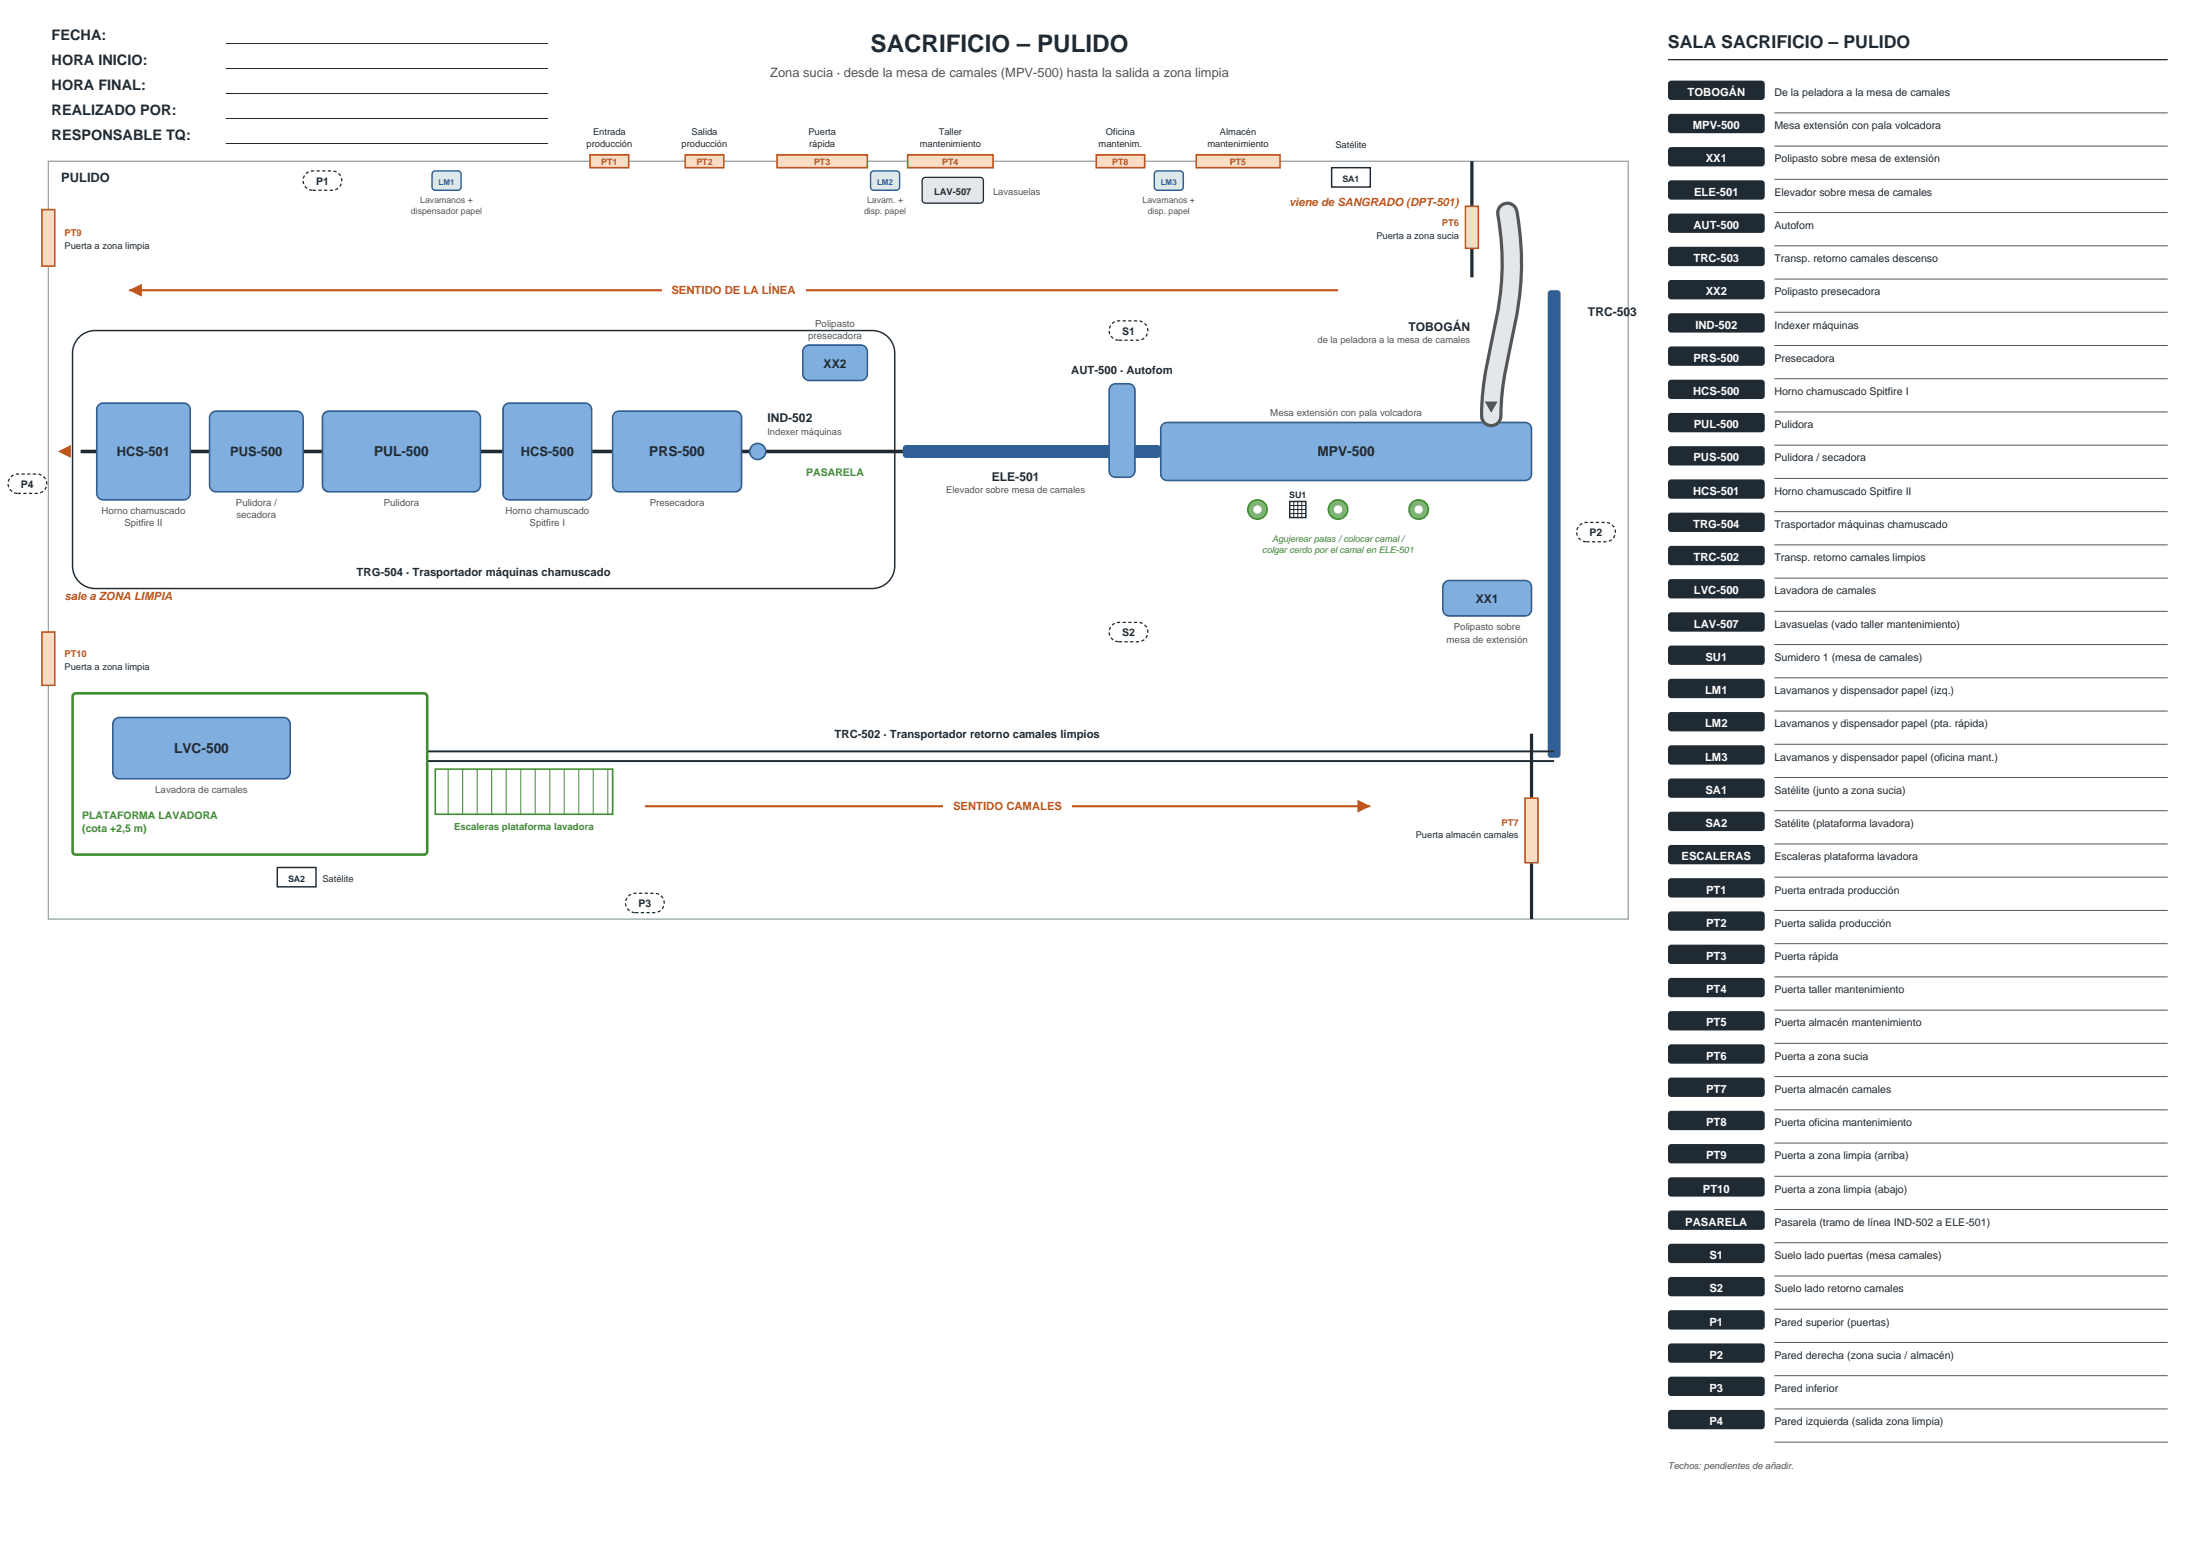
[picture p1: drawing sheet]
<svg xmlns="http://www.w3.org/2000/svg" width="420mm" height="297mm" viewBox="0 0 420 297" stroke-linecap="round" stroke-linejoin="round" font-family="sans-serif">
<path d="M43.1 8.3h61.5M43.1 13.1h61.5M43.1 17.9h61.5M43.1 22.6h61.5M43.1 27.4h61.5" fill="none" stroke="#1f2a33" stroke-width=".19"/>
<path d="M9.2 30.8h301.6v144.6h-301.6z" fill="none" stroke="#9aa3ab" stroke-width=".25"/>
<path d="M15.4 86.2h206.2" fill="none" stroke="#1f2a33" stroke-width=".68" stroke-linecap="butt"/>
<path d="M24.6 55.4h230.9" fill="none" stroke="#c0561e" stroke-width=".4"/>
<path d="M24.6 55.4l2.5-1.2v2.4z" fill="#c0561e"/>
<path d="M126.3 53.6h27.4v3.3h-27.4z" fill-rule="evenodd" fill="#fff"/>
<path d="M295.6 55.6l.5-.2h1.2a.62 .62 0 0 1 .6 .6v88a.62 .62 0 0 1-.6 .7h-1.2a.62 .62 0 0 1-.6-.7v-88z" fill-rule="evenodd" fill="#2f5f94"/>
<path d="M222.1 80.9l.7-.3h68.4a1.23 1.23 0 0 1 1.2 1.3v8.6a1.23 1.23 0 0 1-1.2 1.2h-68.4a1.23 1.23 0 0 1-1.2-1.2v-8.6l.1-.4z" fill-rule="evenodd" fill="#7faedf" stroke="#2f5f94" stroke-width=".31"/>
<circle cx="240.1" cy="97.3" r="1.85" fill="#7bc46a" stroke="#3e8e2e" stroke-width=".31"/>
<circle cx="240.1" cy="97.3" r=".8" fill="#fff"/>
<circle cx="255.5" cy="97.3" r="1.85" fill="#7bc46a" stroke="#3e8e2e" stroke-width=".31"/>
<circle cx="255.5" cy="97.3" r=".8" fill="#fff"/>
<circle cx="270.8" cy="97.3" r="1.85" fill="#7bc46a" stroke="#3e8e2e" stroke-width=".31"/>
<circle cx="270.8" cy="97.3" r=".8" fill="#fff"/>
<path d="M276 111l.7-.2h14.5a1.23 1.23 0 0 1 1.2 1.2v4.3a1.23 1.23 0 0 1-1.2 1.3h-14.5a1.23 1.23 0 0 1-1.2-1.3v-4.3v-.4z" fill-rule="evenodd" fill="#7faedf" stroke="#2f5f94" stroke-width=".31"/>
<path d="M172.5 85.1l.5-.2h48a.62 .62 0 0 1 .6 .7v1.2a.62 .62 0 0 1-.6 .6h-48a.62 .62 0 0 1-.6-.6v-1.2z" fill-rule="evenodd" fill="#2f5f94"/>
<g fill="#7faedf" stroke="#2f5f94" stroke-width=".31">
<path d="M212 73.8l.6-.5 .4-.1h2.4a1.23 1.23 0 0 1 1.3 1.3v15.4a1.23 1.23 0 0 1-1.3 1.2h-2.4a1.23 1.23 0 0 1-1.3-1.2v-15.4z" fill-rule="evenodd"/>
<path d="M153.8 66.1l.7-.2h9.9a1.23 1.23 0 0 1 1.2 1.2v4.3a1.23 1.23 0 0 1-1.2 1.2h-9.9a1.23 1.23 0 0 1-1.2-1.2v-4.3v-.4z" fill-rule="evenodd"/>
<path d="M117.5 78.7l.7-.2h22.1a1.23 1.23 0 0 1 1.3 1.2v12.9a1.23 1.23 0 0 1-1.3 1.3h-22.1a1.23 1.23 0 0 1-1.2-1.3v-12.9v-.4z" fill-rule="evenodd"/>
<path d="M96.5 77.2l.8-.3h14.4a1.23 1.23 0 0 1 1.3 1.3v16a1.23 1.23 0 0 1-1.3 1.2h-14.4a1.23 1.23 0 0 1-1.3-1.2v-16l.1-.4z" fill-rule="evenodd"/>
<path d="M62.1 78.7l.7-.2h27.7a1.23 1.23 0 0 1 1.2 1.2v12.9a1.23 1.23 0 0 1-1.2 1.3h-27.7a1.23 1.23 0 0 1-1.2-1.3v-12.9v-.4z" fill-rule="evenodd"/>
<path d="M40.5 78.7l.7-.2h15.4a1.23 1.23 0 0 1 1.3 1.2v12.9a1.23 1.23 0 0 1-1.3 1.3h-15.4a1.23 1.23 0 0 1-1.2-1.3v-12.9l.1-.4z" fill-rule="evenodd"/>
<path d="M19 77.2l.7-.3h15.4a1.23 1.23 0 0 1 1.2 1.3v16a1.23 1.23 0 0 1-1.2 1.2h-15.4a1.23 1.23 0 0 1-1.2-1.2v-16v-.4z" fill-rule="evenodd"/>
<circle cx="144.7" cy="86.2" r="1.54"/>
</g>
<path d="M15.4 64.1a4.3 4.3 0 0 1 2.8-1h148.3a4.3 4.3 0 0 1 4.3 4.3v40.6a4.3 4.3 0 0 1-4.3 4.3h-148.3a4.3 4.3 0 0 1-4.4-4.3v-40.6a4.3 4.3 0 0 1 1.6-3.3z" fill="none" stroke="#1f2a33" stroke-width=".28"/>
<path d="M11.1 86.2l2.4-1.3v2.5z" fill="#c0561e"/>
<path d="M81.6 143.4h215.1M81.6 145.3h215.1" fill="none" stroke="#1f2a33" stroke-width=".37"/>
<path d="M123.1 153.9h138.5" fill="none" stroke="#c0561e" stroke-width=".4"/>
<path d="M259.1 152.7l2.5 1.2-2.5 1.2z" fill="#c0561e"/>
<path d="M180.1 152h24.5v3.4h-24.5z" fill-rule="evenodd" fill="#fff"/>
<path d="M14 132.5l.5-.2h66.4a.62 .62 0 0 1 .7 .7v29.5a.62 .62 0 0 1-.7 .6h-66.4a.62 .62 0 0 1-.7-.6v-29.5z" fill="none" stroke="#3e8e2e" stroke-width=".49"/>
<path d="M22 137.2l.8-.2h31.4a1.23 1.23 0 0 1 1.2 1.2v9.2a1.23 1.23 0 0 1-1.2 1.3h-31.4a1.23 1.23 0 0 1-1.3-1.3v-9.2l.1-.4z" fill-rule="evenodd" fill="#7faedf" stroke="#2f5f94" stroke-width=".31"/>
<path d="M318.4 11.4h95.4" fill="none" stroke="#1f2a33" stroke-width=".25"/>
<path d="M318.6 15.6l.5-.2h17.2a.62 .62 0 0 1 .6 .6v2.5a.62 .62 0 0 1-.6 .6h-17.2a.62 .62 0 0 1-.7-.6v-2.5z" fill-rule="evenodd" fill="#1f2a33"/>
<path d="M338.7 21.5h75.1" fill="none" stroke="#555" stroke-width=".19"/>
<path d="M318.6 21.9l.5-.2h17.2a.62 .62 0 0 1 .6 .6v2.5a.62 .62 0 0 1-.6 .6h-17.2a.62 .62 0 0 1-.7-.6v-2.5z" fill-rule="evenodd" fill="#1f2a33"/>
<path d="M338.7 27.9h75.1" fill="none" stroke="#555" stroke-width=".19"/>
<path d="M318.6 28.3l.5-.2h17.2a.62 .62 0 0 1 .6 .6v2.5a.62 .62 0 0 1-.6 .6h-17.2a.62 .62 0 0 1-.7-.6v-2.5z" fill-rule="evenodd" fill="#1f2a33"/>
<path d="M338.7 34.2h75.1" fill="none" stroke="#555" stroke-width=".19"/>
<path d="M318.6 34.6l.5-.2h17.2a.62 .62 0 0 1 .6 .6v2.5a.62 .62 0 0 1-.6 .6h-17.2a.62 .62 0 0 1-.7-.6v-2.5z" fill-rule="evenodd" fill="#1f2a33"/>
<path d="M338.7 40.6h75.1" fill="none" stroke="#555" stroke-width=".19"/>
<path d="M318.6 40.9l.5-.1h17.2a.62 .62 0 0 1 .6 .6v2.4a.62 .62 0 0 1-.6 .7h-17.2a.62 .62 0 0 1-.7-.7v-2.4z" fill-rule="evenodd" fill="#1f2a33"/>
<path d="M338.7 46.9h75.1" fill="none" stroke="#555" stroke-width=".19"/>
<path d="M318.6 47.3l.5-.2h17.2a.62 .62 0 0 1 .6 .6v2.5a.62 .62 0 0 1-.6 .6h-17.2a.62 .62 0 0 1-.7-.6v-2.5z" fill-rule="evenodd" fill="#1f2a33"/>
<path d="M338.7 53.3h75.1" fill="none" stroke="#555" stroke-width=".19"/>
<path d="M318.6 53.6l.5-.2h17.2a.62 .62 0 0 1 .6 .7v2.4a.62 .62 0 0 1-.6 .6h-17.2a.62 .62 0 0 1-.7-.6v-2.4z" fill-rule="evenodd" fill="#1f2a33"/>
<path d="M338.7 59.6h75.1" fill="none" stroke="#555" stroke-width=".19"/>
<path d="M318.6 60l.5-.2h17.2a.62 .62 0 0 1 .6 .6v2.5a.62 .62 0 0 1-.6 .6h-17.2a.62 .62 0 0 1-.7-.6v-2.5z" fill-rule="evenodd" fill="#1f2a33"/>
<path d="M338.7 65.9h75.1" fill="none" stroke="#555" stroke-width=".19"/>
<path d="M318.6 66.3l.5-.2h17.2a.62 .62 0 0 1 .6 .6v2.5a.62 .62 0 0 1-.6 .6h-17.2a.62 .62 0 0 1-.7-.6v-2.5z" fill-rule="evenodd" fill="#1f2a33"/>
<path d="M338.7 72.3h75.1" fill="none" stroke="#555" stroke-width=".19"/>
<path d="M318.6 72.7l.5-.2h17.2a.62 .62 0 0 1 .6 .6v2.5a.62 .62 0 0 1-.6 .6h-17.2a.62 .62 0 0 1-.7-.6v-2.5z" fill-rule="evenodd" fill="#1f2a33"/>
<path d="M338.7 78.6h75.1" fill="none" stroke="#555" stroke-width=".19"/>
<path d="M318.6 79l.5-.2h17.2a.62 .62 0 0 1 .6 .6v2.5a.62 .62 0 0 1-.6 .6h-17.2a.62 .62 0 0 1-.7-.6v-2.5z" fill-rule="evenodd" fill="#1f2a33"/>
<path d="M338.7 85h75.1" fill="none" stroke="#555" stroke-width=".19"/>
<path d="M318.6 85.3l.5-.1h17.2a.62 .62 0 0 1 .6 .6v2.4a.62 .62 0 0 1-.6 .7h-17.2a.62 .62 0 0 1-.7-.7v-2.4z" fill-rule="evenodd" fill="#1f2a33"/>
<path d="M338.7 91.3h75.1" fill="none" stroke="#555" stroke-width=".19"/>
<path d="M318.6 91.7l.5-.2h17.2a.62 .62 0 0 1 .6 .6v2.5a.62 .62 0 0 1-.6 .6h-17.2a.62 .62 0 0 1-.7-.6v-2.5z" fill-rule="evenodd" fill="#1f2a33"/>
<path d="M338.7 97.7h75.1" fill="none" stroke="#555" stroke-width=".19"/>
<path d="M318.6 98l.5-.2h17.2a.62 .62 0 0 1 .6 .7v2.4a.62 .62 0 0 1-.6 .6h-17.2a.62 .62 0 0 1-.7-.6v-2.4z" fill-rule="evenodd" fill="#1f2a33"/>
<path d="M338.7 104h75.1" fill="none" stroke="#555" stroke-width=".19"/>
<path d="M318.6 104.4l.5-.2h17.2a.62 .62 0 0 1 .6 .6v2.5a.62 .62 0 0 1-.6 .6h-17.2a.62 .62 0 0 1-.7-.6v-2.5z" fill-rule="evenodd" fill="#1f2a33"/>
<path d="M338.7 110.3h75.1" fill="none" stroke="#555" stroke-width=".19"/>
<path d="M318.6 110.7l.5-.2h17.2a.62 .62 0 0 1 .6 .7v2.4a.62 .62 0 0 1-.6 .6h-17.2a.62 .62 0 0 1-.7-.6v-2.4z" fill-rule="evenodd" fill="#1f2a33"/>
<path d="M338.7 116.7h75.1" fill="none" stroke="#555" stroke-width=".19"/>
<path d="M318.6 117.1l.5-.2h17.2a.62 .62 0 0 1 .6 .6v2.5a.62 .62 0 0 1-.6 .6h-17.2a.62 .62 0 0 1-.7-.6v-2.5z" fill-rule="evenodd" fill="#1f2a33"/>
<path d="M338.7 123h75.1" fill="none" stroke="#555" stroke-width=".19"/>
<path d="M318.6 123.4l.5-.2h17.2a.62 .62 0 0 1 .6 .6v2.5a.62 .62 0 0 1-.6 .6h-17.2a.62 .62 0 0 1-.7-.6v-2.5z" fill-rule="evenodd" fill="#1f2a33"/>
<path d="M338.7 129.4h75.1" fill="none" stroke="#555" stroke-width=".19"/>
<path d="M318.6 129.7l.5-.1h17.2a.62 .62 0 0 1 .6 .6v2.4a.62 .62 0 0 1-.6 .7h-17.2a.62 .62 0 0 1-.7-.7v-2.4z" fill-rule="evenodd" fill="#1f2a33"/>
<path d="M338.7 135.7h75.1" fill="none" stroke="#555" stroke-width=".19"/>
<path d="M318.6 136.1l.5-.2h17.2a.62 .62 0 0 1 .6 .6v2.5a.62 .62 0 0 1-.6 .6h-17.2a.62 .62 0 0 1-.7-.6v-2.5z" fill-rule="evenodd" fill="#1f2a33"/>
<path d="M338.7 142.1h75.1" fill="none" stroke="#555" stroke-width=".19"/>
<path d="M318.6 142.4l.5-.1h17.2a.62 .62 0 0 1 .6 .6v2.4a.62 .62 0 0 1-.6 .6h-17.2a.62 .62 0 0 1-.7-.6v-2.4z" fill-rule="evenodd" fill="#1f2a33"/>
<path d="M338.7 148.4h75.1" fill="none" stroke="#555" stroke-width=".19"/>
<path d="M318.6 148.8l.5-.2h17.2a.62 .62 0 0 1 .6 .6v2.5a.62 .62 0 0 1-.6 .6h-17.2a.62 .62 0 0 1-.7-.6v-2.5z" fill-rule="evenodd" fill="#1f2a33"/>
<path d="M338.7 154.7h75.1" fill="none" stroke="#555" stroke-width=".19"/>
<path d="M318.6 155.1l.5-.2h17.2a.62 .62 0 0 1 .6 .7v2.4a.62 .62 0 0 1-.6 .6h-17.2a.62 .62 0 0 1-.7-.6v-2.4z" fill-rule="evenodd" fill="#1f2a33"/>
<path d="M338.7 161.1h75.1" fill="none" stroke="#555" stroke-width=".19"/>
<path d="M318.6 161.5l.5-.2h17.2a.62 .62 0 0 1 .6 .6v2.5a.62 .62 0 0 1-.6 .6h-17.2a.62 .62 0 0 1-.7-.6v-2.5z" fill-rule="evenodd" fill="#1f2a33"/>
<path d="M338.7 167.4h75.1" fill="none" stroke="#555" stroke-width=".19"/>
<path d="M318.6 167.8l.5-.2h17.2a.62 .62 0 0 1 .6 .6v2.5a.62 .62 0 0 1-.6 .6h-17.2a.62 .62 0 0 1-.7-.6v-2.5z" fill-rule="evenodd" fill="#1f2a33"/>
<path d="M338.7 173.8h75.1" fill="none" stroke="#555" stroke-width=".19"/>
<path d="M318.6 174.1l.5-.1h17.2a.62 .62 0 0 1 .6 .6v2.4a.62 .62 0 0 1-.6 .7h-17.2a.62 .62 0 0 1-.7-.7v-2.4z" fill-rule="evenodd" fill="#1f2a33"/>
<path d="M338.7 180.1h75.1" fill="none" stroke="#555" stroke-width=".19"/>
<path d="M318.6 180.5l.5-.2h17.2a.62 .62 0 0 1 .6 .6v2.5a.62 .62 0 0 1-.6 .6h-17.2a.62 .62 0 0 1-.7-.6v-2.5z" fill-rule="evenodd" fill="#1f2a33"/>
<path d="M338.7 186.5h75.1" fill="none" stroke="#555" stroke-width=".19"/>
<path d="M318.6 186.8l.5-.1h17.2a.62 .62 0 0 1 .6 .6v2.4a.62 .62 0 0 1-.6 .6h-17.2a.62 .62 0 0 1-.7-.6v-2.4z" fill-rule="evenodd" fill="#1f2a33"/>
<path d="M338.7 192.8h75.1" fill="none" stroke="#555" stroke-width=".19"/>
<path d="M318.6 193.2l.5-.2h17.2a.62 .62 0 0 1 .6 .6v2.5a.62 .62 0 0 1-.6 .6h-17.2a.62 .62 0 0 1-.7-.6v-2.5z" fill-rule="evenodd" fill="#1f2a33"/>
<path d="M338.7 199.2h75.1" fill="none" stroke="#555" stroke-width=".19"/>
<path d="M318.6 199.5l.5-.2h17.2a.62 .62 0 0 1 .6 .7v2.4a.62 .62 0 0 1-.6 .6h-17.2a.62 .62 0 0 1-.7-.6v-2.4z" fill-rule="evenodd" fill="#1f2a33"/>
<path d="M338.7 205.5h75.1" fill="none" stroke="#555" stroke-width=".19"/>
<path d="M318.6 205.9l.5-.2h17.2a.62 .62 0 0 1 .6 .6v2.5a.62 .62 0 0 1-.6 .6h-17.2a.62 .62 0 0 1-.7-.6v-2.5z" fill-rule="evenodd" fill="#1f2a33"/>
<path d="M338.7 211.8h75.1" fill="none" stroke="#555" stroke-width=".19"/>
<path d="M318.6 212.2l.5-.2h17.2a.62 .62 0 0 1 .6 .6v2.5a.62 .62 0 0 1-.6 .6h-17.2a.62 .62 0 0 1-.7-.6v-2.5z" fill-rule="evenodd" fill="#1f2a33"/>
<path d="M338.7 218.2h75.1" fill="none" stroke="#555" stroke-width=".19"/>
<path d="M318.6 218.5l.5-.1h17.2a.62 .62 0 0 1 .6 .6v2.4a.62 .62 0 0 1-.6 .7h-17.2a.62 .62 0 0 1-.7-.7v-2.4z" fill-rule="evenodd" fill="#1f2a33"/>
<path d="M338.7 224.5h75.1" fill="none" stroke="#555" stroke-width=".19"/>
<path d="M318.6 224.9l.5-.2h17.2a.62 .62 0 0 1 .6 .6v2.5a.62 .62 0 0 1-.6 .6h-17.2a.62 .62 0 0 1-.7-.6v-2.5z" fill-rule="evenodd" fill="#1f2a33"/>
<path d="M338.7 230.9h75.1" fill="none" stroke="#555" stroke-width=".19"/>
<path d="M318.6 231.2l.5-.1h17.2a.62 .62 0 0 1 .6 .6v2.4a.62 .62 0 0 1-.6 .6h-17.2a.62 .62 0 0 1-.7-.6v-2.4z" fill-rule="evenodd" fill="#1f2a33"/>
<path d="M338.7 237.2h75.1" fill="none" stroke="#555" stroke-width=".19"/>
<path d="M318.6 237.6l.5-.2h17.2a.62 .62 0 0 1 .6 .6v2.5a.62 .62 0 0 1-.6 .6h-17.2a.62 .62 0 0 1-.7-.6v-2.5z" fill-rule="evenodd" fill="#1f2a33"/>
<path d="M338.7 243.6h75.1" fill="none" stroke="#555" stroke-width=".19"/>
<path d="M318.6 243.9l.5-.2h17.2a.62 .62 0 0 1 .6 .7v2.4a.62 .62 0 0 1-.6 .6h-17.2a.62 .62 0 0 1-.7-.6v-2.4z" fill-rule="evenodd" fill="#1f2a33"/>
<path d="M338.7 249.9h75.1" fill="none" stroke="#555" stroke-width=".19"/>
<path d="M318.6 250.3l.5-.2h17.2a.62 .62 0 0 1 .6 .6v2.5a.62 .62 0 0 1-.6 .6h-17.2a.62 .62 0 0 1-.7-.6v-2.5z" fill-rule="evenodd" fill="#1f2a33"/>
<path d="M338.7 256.2h75.1" fill="none" stroke="#555" stroke-width=".19"/>
<path d="M318.6 256.6l.5-.2h17.2a.62 .62 0 0 1 .6 .6v2.5a.62 .62 0 0 1-.6 .6h-17.2a.62 .62 0 0 1-.7-.6v-2.5z" fill-rule="evenodd" fill="#1f2a33"/>
<path d="M338.7 262.6h75.1" fill="none" stroke="#555" stroke-width=".19"/>
<path d="M318.6 262.9l.5-.1h17.2a.62 .62 0 0 1 .6 .6v2.4a.62 .62 0 0 1-.6 .7h-17.2a.62 .62 0 0 1-.7-.7v-2.4z" fill-rule="evenodd" fill="#1f2a33"/>
<path d="M338.7 268.9h75.1" fill="none" stroke="#555" stroke-width=".19"/>
<path d="M318.6 269.3l.5-.2h17.2a.62 .62 0 0 1 .6 .6v2.5a.62 .62 0 0 1-.6 .6h-17.2a.62 .62 0 0 1-.7-.6v-2.5z" fill-rule="evenodd" fill="#1f2a33"/>
<path d="M338.7 275.3h75.1" fill="none" stroke="#555" stroke-width=".19"/>
<path d="M287.8 40.6a57.5 57.5 0 0 1-1.1 24.6 63.7 63.7 0 0 0-2 14.2" fill="none" stroke="#555" stroke-width="4.3"/>
<path d="M287.8 40.6a57.5 57.5 0 0 1-1.1 24.6 63.7 63.7 0 0 0-2 14.2" fill="none" stroke="#e3e6ea" stroke-width="3.1"/>
<path d="M283.5 76.6h2.4l-1.2 2.2z" fill="#555"/>
<g fill="#f9dcc4" stroke="#c0561e" stroke-width=".31">
<path d="M112.6 29.5h7.4v2.5h-7.4z" fill-rule="evenodd"/>
<path d="M130.8 29.5h7.4v2.5h-7.4z" fill-rule="evenodd"/>
<path d="M148.3 29.5h17.3v2.5h-17.3z" fill-rule="evenodd"/>
<path d="M173.3 29.5h16.3v2.5h-16.3z" fill-rule="evenodd"/>
<path d="M228.4 29.5h16v2.5h-16z" fill-rule="evenodd"/>
</g>
<path d="M176.2 34l.5-.1h10.4a.62 .62 0 0 1 .6 .6v3.7a.62 .62 0 0 1-.6 .6h-10.4a.62 .62 0 0 1-.7-.6v-3.7z" fill-rule="evenodd" fill="#e3e6ea" stroke="#1f2a33" stroke-width=".25"/>
<path d="M281 30.8v22.1" fill="none" stroke="#1f2a33" stroke-width=".62" stroke-linecap="butt"/>
<path d="M279.8 39.4h2.4v8h-2.4z" fill-rule="evenodd" fill="#f9dcc4" stroke="#c0561e" stroke-width=".31"/>
<path d="M246.2 95.7h3.1v3.1h-3.1z" fill-rule="evenodd" fill="#fff" stroke="#1f2a33" stroke-width=".28"/>
<path d="M246.2 96.5h3.1M246.2 97.3h3.1M246.2 98h3.1M247 95.7v3.1M247.8 95.7v3.1M248.5 95.7v3.1" fill="none" stroke="#1f2a33" stroke-width=".19"/>
<path d="M292.4 140v35.4" fill="none" stroke="#1f2a33" stroke-width=".62" stroke-linecap="butt"/>
<path d="M291.2 152.3h2.4v12.4h-2.4z" fill-rule="evenodd" fill="#f9dcc4" stroke="#c0561e" stroke-width=".31"/>
<g fill="#fff" stroke="#1f2a33" stroke-width=".25" stroke-dasharray=".6 .5" stroke-linecap="butt">
<path d="M212.3 61.8l.8-.5 .5-.1h3.7a1.85 1.85 0 0 1 1.8 1.9 1.85 1.85 0 0 1-1.8 1.8h-3.7a1.85 1.85 0 0 1-1.7-1.1 1.85 1.85 0 0 1 .4-2z" fill-rule="evenodd"/>
<path d="M212.3 119.3l.8-.4 .5-.1h3.7a1.85 1.85 0 0 1 1.8 1.8 1.85 1.85 0 0 1-1.8 1.9h-3.7a1.85 1.85 0 0 1-1.7-1.1 1.85 1.85 0 0 1 .4-2.1z" fill-rule="evenodd"/>
<path d="M58.4 33.2l.8-.5 .5-.1h3.7a1.85 1.85 0 0 1 1.8 1.9 1.85 1.85 0 0 1-1.8 1.8h-3.7a1.85 1.85 0 0 1-1.7-1.1 1.85 1.85 0 0 1 .4-2z" fill-rule="evenodd"/>
<path d="M301.5 100.3l.9-.5 .4-.1h3.7a1.85 1.85 0 0 1 1.9 1.9 1.85 1.85 0 0 1-1.9 1.8h-3.7a1.85 1.85 0 0 1-1.7-1.1 1.85 1.85 0 0 1 .4-2z" fill-rule="evenodd"/>
<path d="M120 171l.8-.4 .5-.1h3.7a1.85 1.85 0 0 1 1.8 1.9 1.85 1.85 0 0 1-1.8 1.8h-3.7a1.85 1.85 0 0 1-1.7-1.1 1.85 1.85 0 0 1 .4-2.1z" fill-rule="evenodd"/>
<path d="M2.1 91l.8-.4 .5-.1h3.7a1.85 1.85 0 0 1 1.8 1.8 1.85 1.85 0 0 1-1.8 1.9h-3.7a1.85 1.85 0 0 1-1.7-1.2 1.85 1.85 0 0 1 .4-2z" fill-rule="evenodd"/>
</g>
<g fill="#dceaf7" stroke="#2f5f94" stroke-width=".28">
<path d="M82.7 32.8l.4-.2h4.3a.62 .62 0 0 1 .6 .6v2.5a.62 .62 0 0 1-.6 .6h-4.3a.62 .62 0 0 1-.6-.6v-2.5z" fill-rule="evenodd"/>
<path d="M166.4 32.8l.4-.2h4.3a.62 .62 0 0 1 .6 .6v2.5a.62 .62 0 0 1-.6 .6h-4.3a.62 .62 0 0 1-.6-.6v-2.5z" fill-rule="evenodd"/>
<path d="M220.5 32.8l.5-.2h4.3a.62 .62 0 0 1 .6 .6v2.5a.62 .62 0 0 1-.6 .6h-4.3a.62 .62 0 0 1-.6-.6v-2.5z" fill-rule="evenodd"/>
</g>
<path d="M209.3 29.5h9.2v2.5h-9.2z" fill-rule="evenodd" fill="#f9dcc4" stroke="#c0561e" stroke-width=".31"/>
<g fill="#fff" stroke="#1f2a33" stroke-width=".28">
<path d="M254.2 32h7.4v3.7h-7.4z" fill-rule="evenodd"/>
<path d="M52.9 165.6h7.4v3.7h-7.4z" fill-rule="evenodd"/>
</g>
<path d="M83.1 146.8h33.9v8.6h-33.9z" fill="none" stroke="#3e8e2e" stroke-width=".31"/>
<path d="M85.6 146.8v8.6M88.3 146.8v8.6M91.1 146.8v8.6M93.9 146.8v8.6M96.6 146.8v8.6M99.4 146.8v8.6M102.2 146.8v8.6M105 146.8v8.6M107.7 146.8v8.6M110.5 146.8v8.6M113.3 146.8v8.6M116 146.8v8.6" fill="none" stroke="#3e8e2e" stroke-width=".19"/>
<g fill="#f9dcc4" stroke="#c0561e" stroke-width=".31">
<path d="M8 40h2.5v10.8h-2.5z" fill-rule="evenodd"/>
<path d="M8 120.6h2.5v10.2h-2.5z" fill-rule="evenodd"/>
</g>
<text font-size="4.6" fill="#1f2a33" x="166.2" y="9.8">SACRIFICIO – PULIDO</text>
<text font-size="3.4" fill="#1f2a33" x="318.4" y="9.2">SALA SACRIFICIO – PULIDO</text>
<g font-size="2.8" fill="#1f2a33">
<text x="9.8" y="7.7">FECHA:</text>
<text x="9.8" y="12.5">HORA INICIO:</text>
<text x="9.8" y="17.2">HORA FINAL:</text>
<text x="9.8" y="22">REALIZADO POR:</text>
<text x="9.8" y="26.8">RESPONSABLE TQ:</text>
</g>
<g font-size="2.6" fill="#1f2a33">
<text x="71.4" y="87.1">PUL-500</text>
<text x="124" y="87.1">PRS-500</text>
<text x="251.5" y="87.1">MPV-500</text>
<text x="33.2" y="143.7">LVC-500</text>
</g>
<text font-size="2.5" fill="#555" x="147" y="14.8">Zona sucia · desde la mesa de camales (MPV-500) hasta la salida a zona limpia</text>
<g font-size="2.5" fill="#1f2a33">
<text x="11.7" y="34.8">PULIDO</text>
<text x="22.3" y="87.1">HCS-501</text>
<text x="43.9" y="87.1">PUS-500</text>
<text x="99.4" y="87.1">HCS-500</text>
</g>
<g font-size="2.3" fill="#1f2a33">
<text x="268.9" y="63.1">TOBOGÁN</text>
<text x="303.2" y="60.3">TRC-503</text>
<text x="157.2" y="70.2">XX2</text>
<text x="146.5" y="80.6">IND-502</text>
<text x="189.3" y="91.7">ELE-501</text>
<text x="281.7" y="115.1">XX1</text>
</g>
<g font-size="2.2" fill="#fff">
<text x="322.2" y="18.3">TOBOGÁN</text>
<text x="323.2" y="24.7">MPV-500</text>
<text x="325.6" y="31">XX1</text>
<text x="323.4" y="37.3">ELE-501</text>
<text x="323.3" y="43.7">AUT-500</text>
<text x="323.3" y="50">TRC-503</text>
<text x="325.6" y="56.4">XX2</text>
<text x="323.7" y="62.7">IND-502</text>
<text x="323.3" y="69.1">PRS-500</text>
<text x="323.2" y="75.4">HCS-500</text>
<text x="323.4" y="81.7">PUL-500</text>
<text x="323.3" y="88.1">PUS-500</text>
<text x="323.2" y="94.4">HCS-501</text>
<text x="323.2" y="100.8">TRG-504</text>
<text x="323.3" y="107.1">TRC-502</text>
<text x="323.4" y="113.5">LVC-500</text>
<text x="323.4" y="119.8">LAV-507</text>
<text x="325.6" y="126.1">SU1</text>
<text x="325.5" y="132.5">LM1</text>
<text x="325.5" y="138.8">LM2</text>
<text x="325.5" y="145.2">LM3</text>
<text x="325.6" y="151.5">SA1</text>
<text x="325.6" y="157.9">SA2</text>
<text x="321" y="164.2">ESCALERAS</text>
<text x="325.7" y="170.5">PT1</text>
<text x="325.7" y="176.9">PT2</text>
<text x="325.7" y="183.2">PT3</text>
<text x="325.7" y="189.6">PT4</text>
<text x="325.7" y="195.9">PT5</text>
<text x="325.7" y="202.3">PT6</text>
<text x="325.7" y="208.6">PT7</text>
<text x="325.7" y="214.9">PT8</text>
<text x="325.7" y="221.3">PT9</text>
<text x="325.1" y="227.6">PT10</text>
<text x="321.7" y="234">PASARELA</text>
<text x="326.4" y="240.3">S1</text>
<text x="326.4" y="246.7">S2</text>
<text x="326.4" y="253">P1</text>
<text x="326.4" y="259.4">P2</text>
<text x="326.4" y="265.7">P3</text>
<text x="326.4" y="272">P4</text>
</g>
<g font-size="2.2" fill="#c0561e">
<text x="246.1" y="39.4">viene de SANGRADO (DPT-501)</text>
<text x="128.2" y="56.2">SENTIDO DE LA LÍNEA</text>
<text x="12.3" y="114.5">sale a ZONA LIMPIA</text>
<text x="181.9" y="154.7">SENTIDO CAMALES</text>
</g>
<g font-size="2.2" fill="#1f2a33">
<text x="204.5" y="71.4">AUT-500 · Autofom</text>
<text x="68.1" y="109.9">TRG-504 · Trasportador máquinas chamuscado</text>
<text x="159.3" y="141">TRC-502 · Transportador retorno camales limpios</text>
</g>
<g font-size="2" fill="#1f2a33">
<text x="338.7" y="18.3">De la peladora a la mesa de camales</text>
<text x="338.7" y="24.7">Mesa extensión con pala volcadora</text>
<text x="60.3" y="35.2">P1</text>
<text x="338.7" y="31">Polipasto sobre mesa de extensión</text>
<text x="338.7" y="37.3">Elevador sobre mesa de camales</text>
<text x="338.7" y="43.7">Autofom</text>
<text x="338.7" y="50">Transp. retorno camales descenso</text>
<text x="338.7" y="56.4">Polipasto presecadora</text>
<text x="214.2" y="63.9">S1</text>
<text x="338.7" y="62.7">Indexer máquinas</text>
<text x="338.7" y="69.1">Presecadora</text>
<text x="338.7" y="75.4">Horno chamuscado Spitfire I</text>
<text x="338.7" y="81.7">Pulidora</text>
<text x="338.7" y="88.1">Pulidora / secadora</text>
<text x="4" y="93.1">P4</text>
<text x="338.7" y="94.4">Horno chamuscado Spitfire II</text>
<text x="338.7" y="100.8">Trasportador máquinas chamuscado</text>
<text x="303.5" y="102.3">P2</text>
<text x="338.7" y="107.1">Transp. retorno camales limpios</text>
<text x="338.7" y="113.5">Lavadora de camales</text>
<text x="338.7" y="119.8">Lavasuelas (vado taller mantenimiento)</text>
<text x="214.2" y="121.4">S2</text>
<text x="338.7" y="126.1">Sumidero 1 (mesa de camales)</text>
<text x="338.7" y="132.5">Lavamanos y dispensador papel (izq.)</text>
<text x="338.7" y="138.8">Lavamanos y dispensador papel (pta. rápida)</text>
<text x="338.7" y="145.2">Lavamanos y dispensador papel (oficina mant.)</text>
<text x="338.7" y="151.5">Satélite (junto a zona sucia)</text>
<text x="338.7" y="157.9">Satélite (plataforma lavadora)</text>
<text x="338.7" y="164.2">Escaleras plataforma lavadora</text>
<text x="121.9" y="173.1">P3</text>
<text x="338.7" y="170.5">Puerta entrada producción</text>
<text x="338.7" y="176.9">Puerta salida producción</text>
<text x="338.7" y="183.2">Puerta rápida</text>
<text x="338.7" y="189.6">Puerta taller mantenimiento</text>
<text x="338.7" y="195.9">Puerta almacén mantenimiento</text>
<text x="338.7" y="202.3">Puerta a zona sucia</text>
<text x="338.7" y="208.6">Puerta almacén camales</text>
<text x="338.7" y="214.9">Puerta oficina mantenimiento</text>
<text x="338.7" y="221.3">Puerta a zona limpia (arriba)</text>
<text x="338.7" y="227.6">Puerta a zona limpia (abajo)</text>
<text x="338.7" y="234">Pasarela (tramo de línea IND-502 a ELE-501)</text>
<text x="338.7" y="240.3">Suelo lado puertas (mesa camales)</text>
<text x="338.7" y="246.7">Suelo lado retorno camales</text>
<text x="338.7" y="253">Pared superior (puertas)</text>
<text x="338.7" y="259.4">Pared derecha (zona sucia / almacén)</text>
<text x="338.7" y="265.7">Pared inferior</text>
<text x="338.7" y="272">Pared izquierda (salida zona limpia)</text>
</g>
<g font-size="2" fill="#3e8e2e">
<text x="153.9" y="90.8">PASARELA</text>
<text x="15.7" y="156.3">PLATAFORMA LAVADORA</text>
<text x="15.7" y="158.8">(cota +2,5 m)</text>
</g>
<g font-size="1.8" fill="#1f2a33">
<text x="112" y="28">producción</text>
<text x="113.2" y="25.9">Entrada</text>
<text x="130.1" y="28">producción</text>
<text x="132" y="25.9">Salida</text>
<text x="154.3" y="25.9">Puerta</text>
<text x="154.5" y="28">rápida</text>
<text x="175.6" y="28">mantenimiento</text>
<text x="179.2" y="25.9">Taller</text>
<text x="209.7" y="28">mantenim.</text>
<text x="211.1" y="25.9">Oficina</text>
<text x="230.5" y="28">mantenimiento</text>
<text x="232.9" y="25.9">Almacén</text>
<text x="254.9" y="28.3">Satélite</text>
<text x="178.3" y="37.2">LAV-507</text>
<text x="12.3" y="47.6">Puerta a zona limpia</text>
<text x="262.8" y="45.6">Puerta a zona sucia</text>
<text x="12.3" y="127.9">Puerta a zona limpia</text>
<text x="270.3" y="160">Puerta almacén camales</text>
<text x="61.6" y="168.4">Satélite</text>
</g>
<g font-size="1.8" fill="#555">
<text x="189.6" y="37.2">Lavasuelas</text>
<text x="154.3" y="64.6">presecadora</text>
<text x="155.6" y="62.3">Polipasto</text>
<text x="251.5" y="65.6">de la peladora a la mesa de camales</text>
<text x="146.5" y="83.1">Indexer máquinas</text>
<text x="242.5" y="79.4">Mesa extensión con pala volcadora</text>
<text x="180.7" y="94.2">Elevador sobre mesa de camales</text>
<text x="19.4" y="98.2">Horno chamuscado</text>
<text x="23.7" y="100.5">Spitfire II</text>
<text x="45" y="96.6">Pulidora /</text>
<text x="45.1" y="98.9">secadora</text>
<text x="73.2" y="96.6">Pulidora</text>
<text x="96.5" y="98.2">Horno chamuscado</text>
<text x="101.1" y="100.5">Spitfire I</text>
<text x="124" y="96.6">Presecadora</text>
<text x="276.2" y="122.6">mesa de extensión</text>
<text x="277.6" y="120.3">Polipasto sobre</text>
<text x="29.6" y="151.4">Lavadora de camales</text>
<text x="318.4" y="280.4">Techos: pendientes de añadir.</text>
</g>
<g font-size="1.8" fill="#c0561e">
<text x="12.3" y="45.1">PT9</text>
<text x="275.3" y="43.1">PT6</text>
<text x="12.3" y="125.4">PT10</text>
<text x="286.6" y="157.6">PT7</text>
</g>
<text font-size="1.8" fill="#3e8e2e" x="86.7" y="158.5">Escaleras plataforma lavadora</text>
<g font-size="1.7" fill="#c0561e">
<text x="114.8" y="31.5">PT1</text>
<text x="132.9" y="31.5">PT2</text>
<text x="155.4" y="31.5">PT3</text>
<text x="179.9" y="31.5">PT4</text>
<text x="212.3" y="31.5">PT8</text>
<text x="234.8" y="31.5">PT5</text>
</g>
<g font-size="1.7" fill="#1f2a33">
<text x="256.3" y="34.8">SA1</text>
<text x="246.1" y="95.1">SU1</text>
<text x="55" y="168.4">SA2</text>
</g>
<g font-size="1.7" fill="#555">
<text x="78.5" y="40.9">dispensador papel</text>
<text x="80.2" y="38.8">Lavamanos +</text>
<text x="164.9" y="40.9">disp. papel</text>
<text x="165.5" y="38.8">Lavam. +</text>
<text x="218.1" y="38.8">Lavamanos +</text>
<text x="219.1" y="40.9">disp. papel</text>
</g>
<g font-size="1.7" fill="#3e8e2e">
<text x="241" y="105.6">colgar cerdo por el camal en ELE-501</text>
<text x="242.9" y="103.4">Agujerear patas / colocar camal /</text>
</g>
<g font-size="1.5" fill="#2f5f94">
<text x="83.7" y="35.2">LM1</text>
<text x="167.4" y="35.2">LM2</text>
<text x="221.6" y="35.2">LM3</text>
</g>
</svg>
